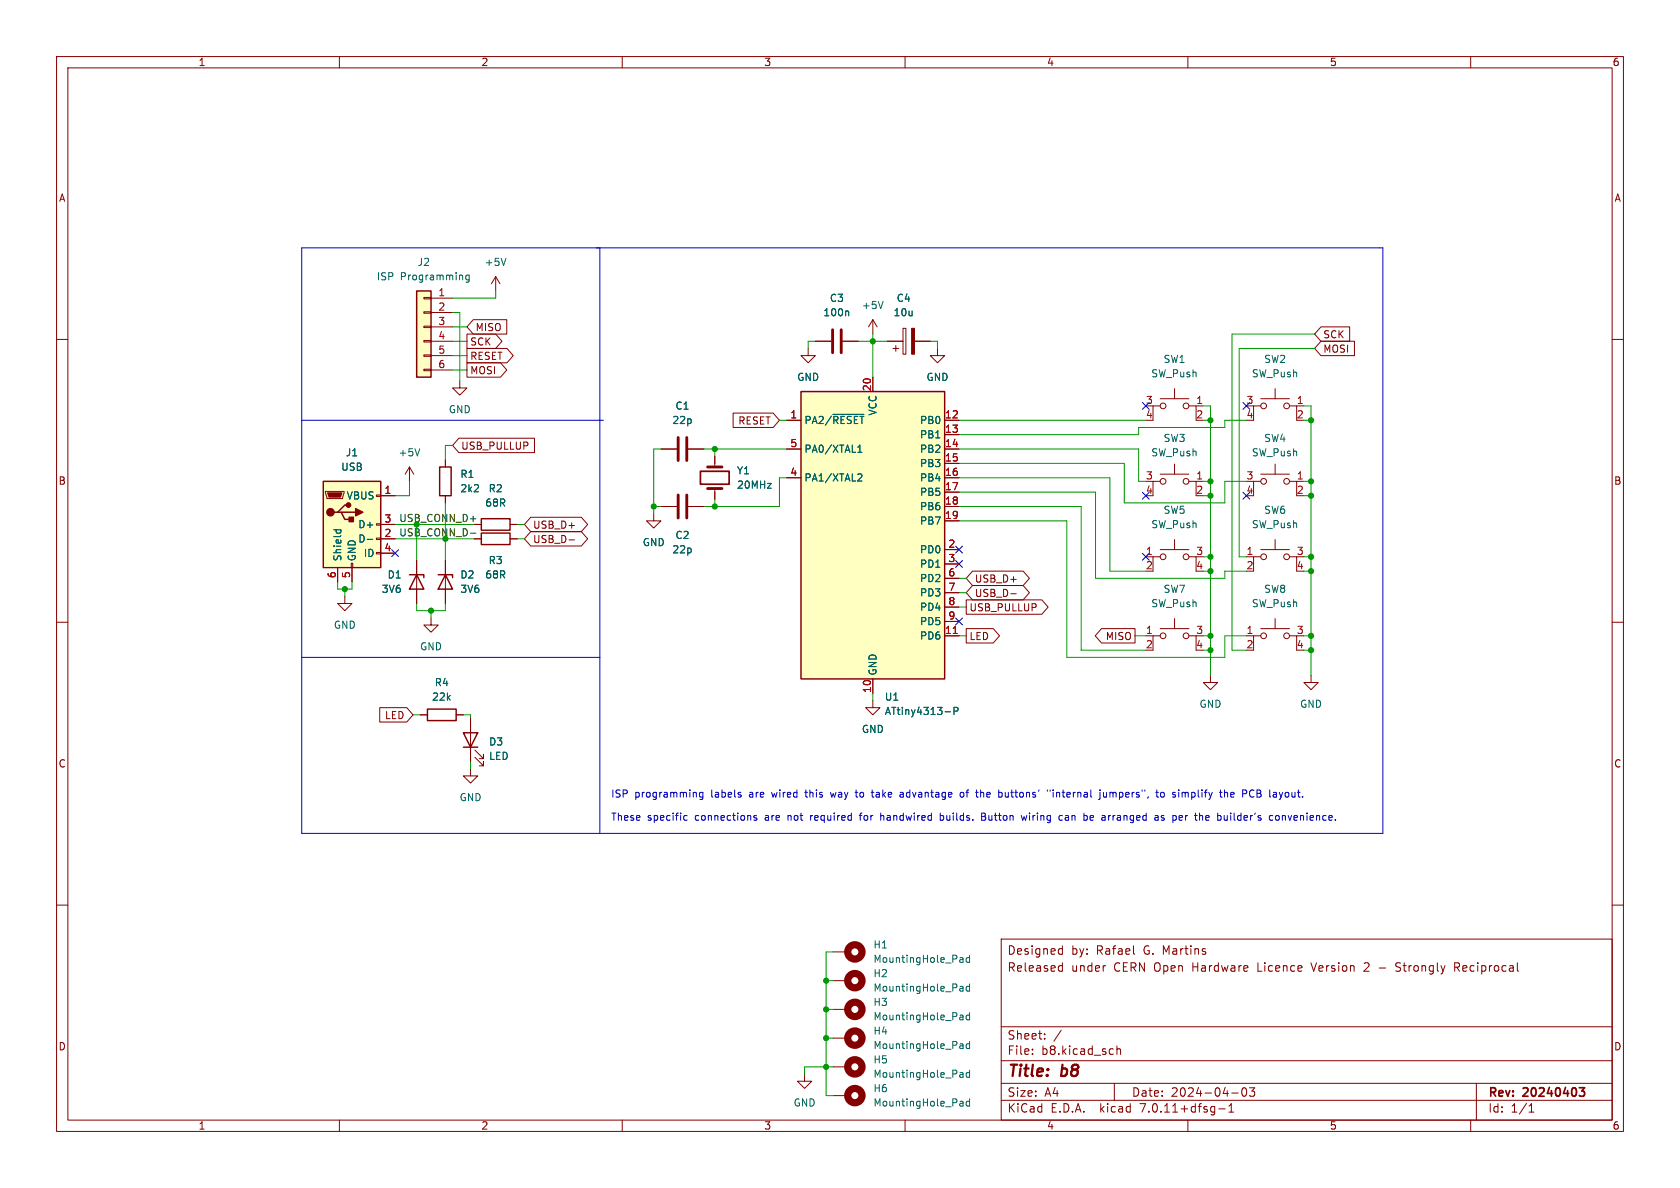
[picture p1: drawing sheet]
<svg xmlns="http://www.w3.org/2000/svg" width="297mm" height="210mm" viewBox="0 0 297 210" stroke-linecap="round" stroke-linejoin="round" font-family="sans-serif">
<g fill="none" stroke="#840000" stroke-width=".18">
<path d="M10 10h277v190h-277zM12 12h273v186h-273zM60 10v2M110 10v2M160 10v2M210 10v2M260 10v2M10 60h2M74.9 57.7h1.3v.2h-1.3zM74.9 55.1h1.3v.3h-1.3zM74.9 52.6h1.3v.2h-1.3zM76.2 52.7h3.8"/>
<path d="M76.2 55.2h3.8M76.2 57.8h3.8M82.5 59.1h5.1l1.1 1.2-1.1 1.3h-5.1zM83.7 56.5h5.9v2.6h-5.9l-1.2-1.3zM87.6 48.9l-.7 1.3M87.6 48.9v2.5M87.6 48.9l.8 1.3M154.3 56.5l-.8 1.3M154.3 56.5v2.6M154.3 56.5l.8 1.3M159.6 58h.5v4.6h-.5zM233.5 57.8h5.1v2.5h-5.1l-1.1-1.2z"/>
<path d="M285 60h2M74.9 65.3h1.3v.2h-1.3zM74.9 62.7h1.3v.3h-1.3zM74.9 60.2h1.3v.3h-1.3zM76.2 60.3h3.8M76.2 62.9h3.8M76.2 65.4h3.8M81.1 77.5h13.4v2.5h-13.4l-1.1-1.3zM81.3 67.3v1.3h1.2l-1.2 1.3-1.3-1.3h1.3M82.5 64.1h6l1.1 1.3-1.1 1.3h-6zM82.5 61.6h7.1l1.1 1.3-1.1 1.2h-7.1zM116.8 79.4h2.8"/>
<path d="M121.7 79.4h2.8M129.6 73h7.1l1.1 1.3-1.1 1.3h-7.1zM139.1 74.3h2.5M139.1 79.4h2.5M142.9 61.6v1.3h1.2l-1.2 1.2-1.3-1.2h1.3M144.1 60.3h2.8M149 60.3h2.8M154.3 66.7v2.5M156.8 60.3h2.8M157.9 61.6h1M158.4 61.1v1M161.7 60.3h2.8"/>
<path d="M165.7 61.6v1.3h1.3l-1.3 1.2-1.2-1.2h1.2M167 74.3h2.5M167 76.8h2.5M167 79.4h2.5M205.1 71.8h-1.3v2.5M205.1 70.5h5.1M207.6 68.7v1.8M210.2 71.8h1.3v2.5M211.5 71.8h1.2M222.9 71.8h-1.3v2.5M222.9 70.5h5.1M225.4 68.7v1.8"/>
<path d="M228 71.8h1.2v2.5M229.2 71.8h1.3M233.5 60.3h6v2.6h-6l-1.1-1.3zM57.5 86.9h3.3v.2l-.2 1h-2.8zM62.1 99.6h.3v.7h-.3zM66.5 97.7h.8v.2h-.8zM66.5 95.1h.8v.3h-.8zM66.5 92.6h.8v.2h-.8zM66.5 87.5h.8v.3h-.8zM67.3 95.3h2.5M67.3 92.7h2.5M67.3 87.6h2.5"/>
<path d="M67.3 97.8h2.5M72.4 82.6l-.8 1.2M72.4 82.6v2.5M72.4 82.6l.8 1.2M73.7 99.1v7.6M78.7 81.3v1.3M78.7 87.6v1.3M78.7 99.1v7.6M83.8 95.3h1.3M83.8 92.7h1.3M90.2 95.3h1.2M90.2 92.7h1.2"/>
<path d="M93.8 91.4h9l1.1 1.3-1.1 1.3h-9l-1.1-1.3zM93.8 94h9l1.1 1.3-1.1 1.2h-9l-1.1-1.2zM100.6 95.4h1M115.6 90.8v1.3h1.2l-1.2 1.2-1.3-1.2h1.3M116.8 89.5h2.8M121.7 89.5h2.8M126.4 80.6v2M126.4 86.4v1.9M139.1 84.5h2.5M167 81.9h2.5M167 84.5h2.5M167 87h2.5"/>
<path d="M167 89.5h2.5M167 92.1h2.5M167 97.2h2.5M167 99.7h2.5M202.6 98.4h1.2M205.1 85.1h-1.3v2.5M205.1 98.4h-1.3v2.6M205.1 83.8h5.1M205.1 97.2h5.1M207.6 82v1.8M207.6 95.4v1.8M210.2 85.1h1.3v2.5"/>
<path d="M210.2 98.4h1.3v2.6M211.5 85.1h1.2M220.3 98.4h1.3M222.9 85.1h-1.3v2.5M222.9 98.4h-1.3v2.6M222.9 83.8h5.1M222.9 97.2h5.1M225.4 82v1.8M225.4 95.4v1.8M228 85.1h1.2v2.5M228 98.4h1.2v2.6M229.2 85.1h1.3"/>
<path d="M10 110h2M59.7 100.3v2.6M61 105.4v1.3h1.2l-1.2 1.3-1.3-1.3h1.3M62.2 100.3v2.6M76.2 109.2v1.3h1.3l-1.3 1.3-1.3-1.3h1.3M167 112.4h2.5M167 102.2h2.5M167 104.8h2.5M167 107.3h2.5M167 109.9h2.5M170.8 111.1h4.8l1.1 1.3-1.1 1.3h-4.8zM170.8 106h13.4l1.1 1.3-1.1 1.3h-13.4z"/>
<path d="M171.9 103.5h9l1.1 1.3-1.1 1.2h-9l-1.1-1.2zM171.9 101h9l1.1 1.2-1.1 1.3h-9l-1.1-1.3zM178.7 105h1M194.7 111.1h6v2.6h-6l-1.1-1.3zM202.6 112.4h1.2M205.1 112.4h-1.3v2.5M205.1 111.1h5.1M207.6 109.3v1.8M210.2 112.4h1.3v2.5M214 119.4v1.3h1.3l-1.3 1.2-1.3-1.2h1.3M220.3 112.4h1.3M222.9 112.4h-1.3v2.5"/>
<path d="M222.9 111.1h5.1M225.4 109.3v1.8M228 112.4h1.2v2.5M231.8 119.4v1.3h1.2l-1.2 1.2-1.3-1.2h1.3M285 110h2M67.1 125.1h4.8l1.1 1.3-1.1 1.2h-4.8zM74.3 126.4h1.3M80.6 126.4h1.3M83.2 135.9v1.3h1.3l-1.3 1.2-1.3-1.2h1.3M83.2 127v7.6M83.9 133.9l1.6 1.5v-.8v.8h-.8M83.9 132.6l1.6 1.5v-.7v.7h-.8"/>
<path d="M154.3 123.8v1.3h1.3l-1.3 1.3-1.3-1.3h1.3M154.3 120v2.6M10 160h2M285 160h2M147.3 168.3h2.6M147.3 178.4h2.6M147.3 173.4h2.6M177 166h108v32h-108zM187.4 170.7l.4 .1M187.4 167.7l.4 .1M187.8 167.2v1.5M187.8 170.2v1.5"/>
<path d="M187.8 171.6l-.4 .1M187.8 168.6l-.4 .1M195.3 170.7h.2M200.5 168.6l.1 .1M231.7 170.2l.5 1.5M241.2 170.3h.1M242 170.8l-.9 .9h.9M243.8 171.1h1.2M246.7 171.6l.6 .1M247.4 170.2h-.4l-.3 .3 .2 .3 .4 .2M257.2 171h.5M257.5 171l.5 .7"/>
<path d="M257.7 170.2h-.5v1.5M60 198v2M110 198v2M142.2 189.9v1.2h1.3l-1.3 1.3-1.2-1.3h1.2M147.3 188.6h2.6M147.3 183.5h2.6M147.3 193.7h2.6M160 198v2M177 194.5h108M177 191.5h108M177 187.5h108M177 181.5h108"/>
<path d="M182.5 186.3v.1M182.5 185.5v.1M184.7 183.6v.1M184.7 182.8v.1M187.6 182.1l-1.3 2M197 191.5v3M197.5 184.9v1.5M197.5 185.5l.2-.1 .3 .1 .1 .9M210 198v2M215.5 196h1.1M217.2 196.6h.9M217.2 195.5l.5-.4v1.5"/>
<path d="M217.7 193.2h1.2M219.7 192.4l.2-.1a.81 .81 0 0 1 .6 .6 .81 .81 0 0 1-.3 .8l-.2 .1a.81 .81 0 0 1-.3-1.4zM220.9 192.3h.9l-.5 .6 .4 .1v.7l-.2 .1h-.4l-.2-.1M260 198v2M261 191.5v6.5M270.3 196.6h.9M270.3 195.5l.4-.4v1.5"/>
<circle cx="205.6" cy="71.8" r=".51"/>
<circle cx="209.7" cy="71.8" r=".51"/>
<circle cx="223.4" cy="71.8" r=".51"/>
<circle cx="227.5" cy="71.8" r=".51"/>
<circle cx="205.6" cy="85.1" r=".51"/>
<circle cx="205.6" cy="98.4" r=".51"/>
<circle cx="209.7" cy="98.4" r=".51"/>
<circle cx="209.7" cy="85.1" r=".51"/>
<circle cx="223.4" cy="98.4" r=".51"/>
<circle cx="223.4" cy="85.1" r=".51"/>
<circle cx="227.5" cy="85.1" r=".51"/>
<circle cx="227.5" cy="98.4" r=".51"/>
<circle cx="205.6" cy="112.4" r=".51"/>
<circle cx="209.7" cy="112.4" r=".51"/>
<circle cx="223.4" cy="112.4" r=".51"/>
<circle cx="227.5" cy="112.4" r=".51"/>
</g>
<path d="M123.8 83.3h5.1v2.3h-5.1zM279.2 192.3h.9l-.5 .6 .5 .1v.6l-.3 .2-.5-.1" fill="none" stroke="#840000" stroke-width=".3"/>
<g fill="none" stroke="#840000" stroke-width=".25">
<path d="M73.7 51.4h2.5v15.3h-2.5zM141.6 69.2h25.4v50.8h-25.4zM57.1 85.1h10.2v15.2h-10.2zM59.7 90.6h.6l.7 1.2h1.2M60.3 90.6h2.6M61.6 89.3h-.6l-1.3 1.3h-.6M77.7 82.6h2.1v5h-2.1zM85.1 94.2h5.1v2.1h-5.1zM85.1 91.7h5.1v2h-5.1zM72.4 101.6h2.5v.5M73.7 101.6l1.2 2.5h-2.5zM77.5 101.6h2.5v.5"/>
<path d="M78.7 101.6l1.3 2.5h-2.5zM75.6 125.3h5v2.1h-5zM81.9 129.5h2.6l-1.3 2.6zM81.9 132.1h2.6"/>
</g>
<g fill="none" stroke="#840000" stroke-width="1.3">
<circle cx="151.1" cy="178.4" r="1.27"/>
<circle cx="151.1" cy="168.3" r="1.27"/>
<circle cx="151.1" cy="173.4" r="1.27"/>
<circle cx="151.1" cy="188.6" r="1.27"/>
<circle cx="151.1" cy="193.7" r="1.27"/>
<circle cx="151.1" cy="183.5" r="1.27"/>
</g>
<g fill="none" stroke="#006464" stroke-width=".18">
<path d="M82.9 48.6v1.1l-.2 .2-.3-.1M82.9 48.7l-.3-.1-.3 .3 .2 .5h.4M89.4 45.7l-.4 1.2M149.9 55l.1 .2v.6M156.1 53.3l-.4 1.3M74.2 79.3l-.4 1.3M147.2 73.3h5.5M151.6 80h.8M151.6 79l.4-.3v1.3M59 93.7h1.3M59.5 93.7l-.1 .3M60.2 93.7l.1 .3"/>
<path d="M64.9 95.3h1M151.8 83.8h.5l.1 .3-.8 .9h.8M167.1 125.8h.9M168.7 125.7l.6-.1 .1-.1-.1-.3-.6-.2v1.3M169.8 169.3h.3l.2 .2v.6M169.8 174.4h.3l.2 .1v.7M169.8 179.4h.3l.2 .2v.7M170.3 170.1h-.5M170.3 169.6h-.5M170.3 179.7l-.5 .1M170.3 175.1l-.5 .1M170.3 174.7h-.5"/>
<path d="M171.4 169.3h-.4l-.2 .2 .1 .6h.5M171.4 168.9v1.2M171.4 173.9v1.3M171.4 179v1.3M171.4 174.4h-.4l-.2 .2 .1 .5h.5M171.4 179.5l-.4-.1-.2 .3 .1 .5h.5M169.8 184.5h.3l.2 .2v.7M169.8 189.6l.4 .1 .1 .7M169.8 194.7h.4l.1 .8M170.3 190.4h-.5M170.3 189.9l-.5 .1M170.3 185.3l-.5 .1"/>
<path d="M170.3 184.8l-.5 .1M170.3 180.2l-.5 .1M170.3 195.5h-.5M170.3 195h-.5M171.4 184.1v1.3M171.4 189.2v1.2M171.4 194.3v1.2M171.4 184.6l-.4-.1-.2 .3 .1 .5h.5M171.4 189.7l-.4-.1-.2 .2 .1 .6h.5M171.4 194.7h-.4l-.2 .2 .1 .6h.5"/>
</g>
<g fill="#ffffc2" stroke="#ffffc2" stroke-width=".18">
<path d="M141.6 69.2h25.4v50.8h-25.4z"/>
<path d="M73.7 51.4h2.5v15.3h-2.5z"/>
<path d="M57.1 85.1h10.2v15.2h-10.2z"/>
</g>
<path d="M168.5 112h.7" fill="none" stroke="#a90000" stroke-width=".18"/>
<g fill="#840000" stroke="#840000" stroke-width=".18">
<path d="M161.2 58h.5v4.6h-.5z"/>
<path d="M57.9 87.1h2.6l-.3 .8h-2z"/>
</g>
<path d="M147.2 58.3v4.1M148.7 58.3v4.1M119.9 77.3v4.1M121.4 77.3v4.1M119.9 87.5v4.1M121.4 87.5v4.1M125.1 86.4h2.5M125.1 82.6h2.5" fill="none" stroke="#840000" stroke-width=".51"/>
<g fill="#840000" stroke="#840000" stroke-width=".25">
<path d="M62.9 89.9l1.2 .7-1.2 .6z"/>
<path d="M61.7 91.4h.8v.8h-.8z"/>
<circle cx="58.4" cy="90.6" r=".63"/>
<circle cx="61.6" cy="89.3" r=".38"/>
</g>
<path d="M83.2 94.3h.9" fill="none" stroke="#0f0f0f" stroke-width=".18"/>
<g fill="none" stroke="#0000c2" stroke-width=".18">
<path d="M53.3 43.8h191.2v103.5h-191.2zM106 43.8v103.5M53.3 74.3h53.4M53.3 116.2h52.7M142.5 139.6v1.3M185.6 139.6v.3M186.2 139.6v.2M194.5 139.6v.2M222.7 139.6h-.5v1.3h.5M120.9 144.9l.2 .1 .4-.1M121.5 144.2h-.4l-.2 .1M124.3 140.1v1l-.3 .2h-.3"/>
<path d="M124.3 140.1h-.4l-.2 .2 .1 .6h.5M131 140.5v.4M133.8 144.2h-.3l-.2 .1v.2l.5 .1v.3h-.5M142.3 140.1h.5M143.3 144.2v.8M143.5 144.2l-.2 .2M146.8 140.1l.3 .8 .2-.6M151.2 140.1h.5M151.4 140.9h.3M151.9 144.2h.5M152.4 143.7l-.3 .2v1.1M154 140.1h.5"/>
<path d="M154.4 140.9h.1M155.7 144.3l.4-.1 .1 .1M155.7 143.7v1.3M159.3 140.1h.3l.1 .8M159.7 140.9h-.4M159.7 140.4h-.4M166.2 144.2h.4l.2 .2-.1 .5h-.5M166.2 143.7v1.3M169.8 140.2l.2-.1 .3 .1 .1 .5-.1 .2h-.3l-.2-.1zM170.8 140.1h.4M173.4 140.1h.3l.2 .1M173.5 143.7h.5l.2 .3-.2 .3 .2 .2 .1 .3-.3 .2h-.5z"/>
<path d="M173.5 144.3h.5M177.7 140.1l.1 .8h.4M180.6 144.2l.2 .8 .2-.6 .3 .6 .2-.8M186.2 140.1v.8M186.8 140.1v.8M187 140.1l-.2 .1M187.3 144.9h.5M187.3 144.2h.5M188.7 144.2h-.3M188.8 144.5h-.3l-.2 .2 .1 .2 .4 .1M193.3 144.2h-.4l-.2 .1 .1 .6h.5M193.3 144.5l-.6 .1"/>
<path d="M194.5 140.1v1.1l-.2 .1M195.1 140.1v.8h.3l.2-.1M195.6 140.1v.8M196.2 140.1v.8M196.3 140.1l-.1 .1M196.3 144.2h-.2M204.3 140.1h.5M204.6 144.2l.2 .1v.7M204.7 140.9h.1M204.8 144.9l-.2 .1M204.8 144.5h-.2M205.3 140.1h.3l.2 .2v.4l-.2 .2h-.3l-.1-.2z"/>
<path d="M205.8 144.2h-.3l-.2 .1 .1 .2 .4 .1v.3h-.5M209.2 140.1l.3 .1M209.5 140.2v.7M209.7 140.1l-.2 .1M213.2 144.8l.1 .2 .4-.1M213.7 144.2h-.4l-.1 .1M213.8 144.5l-.6 .1M216.7 140.1l.3 .1v.7M217.6 140.5l.6-.1-.1-.3h-.3l-.2 .1v.7h.5M217.6 143.7v.2M217.6 144.2v.8M222.2 140.2h.5"/>
<path d="M225.6 144.3l.1-.1 .4 .1 .1 .5-.2 .1-.3 .1-.1-.1zM226.7 144.2v.8M227.2 144.2h-.3l-.2 .1M227.4 140.1l-.2 .2v.4l.2 .2"/>
</g>
<g fill="none" stroke="#009600" stroke-width=".18">
<path d="M80 55.2h1.3v12.1M80 57.8h2.5M87.6 51.4v1.3h-7.6M154.3 59.1v7.6M232.4 59.1h-14.6v55.8h2.5M80 78.7h-1.3v2.6M80 65.4h2.5M80 62.9h2.5M80 60.3h2.5M116.8 79.4h-1.2v11.4M124.5 79.4h14.6M126.4 79.4v1.2"/>
<path d="M137.8 74.3h1.3M144.1 60.3h-1.2v1.3M151.8 60.3h5M164.5 60.3h1.2v1.3M169.5 79.4h31.8v5.7h1.3M169.5 74.3h33.1M212.7 71.8h1.3v47.6M212.7 74.3h1.3M220.3 74.3h-3.8v1.3h-15.2v1.2h-31.8M230.5 71.8h1.3v47.6M230.5 74.3h1.3M232.4 61.6h-13.3v36.8h1.2"/>
<path d="M69.8 92.7h14M69.8 95.3h14M72.4 85.1v2.5h-2.6M73.7 92.7v6.4M78.7 88.9v10.2M91.4 92.7h1.3M91.4 95.3h1.3M115.6 89.5h1.2M126.4 88.3v1.2M139.1 84.5h-1.3v5h-13.3M169.5 89.5h21.6v25.4h11.5M169.5 84.5h26.7v16.5h6.4"/>
<path d="M169.5 87h24.2v15.2h22.8v-1.2h3.8M169.5 92.1h19.1v24.1h27.9v-3.8h3.8M169.5 81.9h29.3v7h17.7v-3.8h3.8M212.7 98.4h1.3M212.7 87.6h1.3M212.7 85.1h1.3M230.5 98.4h1.3M230.5 87.6h1.3M230.5 85.1h1.3M59.7 102.9v1.2h2.5v-1.2M61 104.1v1.3M73.7 106.7v1.3h5v-1.3"/>
<path d="M76.2 108v1.2M169.5 112.4h1.3M169.5 104.8h1.3M169.5 102.2h1.3M169.5 107.3h1.3M200.7 112.4h1.9M212.7 114.9h1.3M212.7 101h1.3M212.7 112.4h1.3M230.5 114.9h1.3M230.5 101h1.3M230.5 112.4h1.3"/>
<path d="M73 126.4h1.3M81.9 126.4h1.3v.6M83.2 134.6v1.3M154.3 122.6v1.2M146 173.4h1.3M146 178.4h1.3M147.3 168.3h-1.3v25.4h1.3M146 183.5h1.3M147.3 188.6h-5.1v1.3"/>
</g>
<g fill="none" stroke="#000084" stroke-width=".18">
<path d="M202 71.1l1.2 1.3M203.2 71.1l-1.2 1.3M219.7 71.1l1.3 1.3M221 71.1l-1.3 1.3M69.2 97.2l1.3 1.2M70.5 97.2l-1.3 1.2M168.9 96.5l1.3 1.3M168.9 99.1l1.3 1.2M170.2 96.5l-1.3 1.3M170.2 99.1l-1.3 1.2M202 97.8l1.2 1.2M202 87l1.2 1.2"/>
<path d="M203.2 97.8l-1.2 1.2M203.2 87l-1.2 1.2M219.7 87l1.3 1.2M221 87l-1.3 1.2M168.9 109.2l1.3 1.3M170.2 109.2l-1.3 1.3"/>
</g>
<g fill="#009600" stroke="#009600" stroke-width=".18">
<circle cx="231.8" cy="112.4" r=".46"/>
<circle cx="231.8" cy="114.9" r=".46"/>
<circle cx="231.8" cy="98.4" r=".46"/>
<circle cx="231.8" cy="101" r=".46"/>
<circle cx="214" cy="114.9" r=".46"/>
<circle cx="214" cy="112.4" r=".46"/>
<circle cx="146" cy="188.6" r=".46"/>
<circle cx="146" cy="178.4" r=".46"/>
<circle cx="146" cy="183.5" r=".46"/>
<circle cx="146" cy="173.4" r=".46"/>
<circle cx="214" cy="85.1" r=".46"/>
<circle cx="214" cy="74.3" r=".46"/>
<circle cx="214" cy="101" r=".46"/>
<circle cx="214" cy="98.4" r=".46"/>
<circle cx="214" cy="87.6" r=".46"/>
<circle cx="231.8" cy="85.1" r=".46"/>
<circle cx="231.8" cy="87.6" r=".46"/>
<circle cx="231.8" cy="74.3" r=".46"/>
<circle cx="76.2" cy="108" r=".46"/>
<circle cx="115.6" cy="89.5" r=".46"/>
<circle cx="61" cy="104.1" r=".46"/>
<circle cx="126.4" cy="79.4" r=".46"/>
<circle cx="126.4" cy="89.5" r=".46"/>
<circle cx="154.3" cy="60.3" r=".46"/>
</g>
<g font-size="2.8" fill="#840000">
<text x="178" y="190.9">Title:</text>
<text x="187.7" y="190.9">b8</text>
</g>
<g font-size="2.1" fill="#840000">
<text x="178" y="172">Released</text>
<text x="178" y="169">Designed</text>
<text x="189.4" y="172">under</text>
<text x="189.4" y="169">by:</text>
<text x="193.9" y="169">Rafael</text>
<text x="197" y="172">CERN Open</text>
<text x="202.3" y="169">G. Martins</text>
<text x="211.1" y="172">Hardware</text>
<text x="222.7" y="172">Licence</text>
<text x="232.4" y="172">Version</text>
<text x="241.9" y="172">2</text>
<text x="247.8" y="172">Strongly</text>
<text x="258.3" y="172">Reciprocal</text>
<text x="178" y="184">Sheet:</text>
<text x="178" y="186.7">File:</text>
<text x="184.1" y="186.7">b8.kicad_sch</text>
<text x="178" y="196.9">KiCad</text>
<text x="178" y="194.1">Size:</text>
<text x="184.7" y="194.1">A4</text>
<text x="185.7" y="196.9">E.D.A.</text>
<text x="194.6" y="196.9">kicad</text>
<text x="200" y="194.1">Date:</text>
<text x="201.8" y="196.9">7.0.11+dfsg-1</text>
<text x="207" y="194.1">2024-04-03</text>
<text x="263" y="194.3">Rev:</text>
<text x="263" y="196.9">Id:</text>
<text x="267.1" y="196.9">1/1</text>
<text x="269.4" y="194.3">20240403</text>
</g>
<g font-size="1.8" fill="#840000">
<text x="35" y="11.9">1</text>
<text x="85" y="11.9">2</text>
<text x="135" y="11.9">3</text>
<text x="185" y="11.9">4</text>
<text x="235" y="11.9">5</text>
<text x="285" y="11.9">6</text>
<text x="10.3" y="35.9">A</text>
<text x="285.3" y="35.9">A</text>
<text x="84" y="58.7">MISO</text>
<text x="83" y="63.8">RESET</text>
<text x="83" y="61.3">SCK</text>
<text x="233.8" y="62.5">MOSI</text>
<text x="233.8" y="60">SCK</text>
<text x="83" y="66.4">MOSI</text>
<text x="130.4" y="75.2">RESET</text>
<text x="81.4" y="79.7">USB_PULLUP</text>
<text x="10.3" y="85.9">B</text>
<text x="285.3" y="85.9">B</text>
<text x="94.1" y="93.7">USB_D+</text>
<text x="94.1" y="96.2">USB_D-</text>
<text x="172.2" y="105.7">USB_D-</text>
<text x="172.2" y="103.2">USB_D+</text>
<text x="171.3" y="113.3">LED</text>
<text x="171.3" y="108.3">USB_PULLUP</text>
<text x="195.4" y="113.3">MISO</text>
<text x="67.9" y="127.3">LED</text>
<text x="10.3" y="135.9">C</text>
<text x="285.3" y="135.9">C</text>
<text x="10.3" y="185.9">D</text>
<text x="285.3" y="185.9">D</text>
<text x="35" y="199.9">1</text>
<text x="85" y="199.9">2</text>
<text x="135" y="199.9">3</text>
<text x="185" y="199.9">4</text>
<text x="235" y="199.9">5</text>
<text x="285" y="199.9">6</text>
</g>
<g font-size="1.8" fill="#006464">
<text x="73.7" y="47.2">J2</text>
<text x="85.6" y="47.2">+5V</text>
<text x="66.5" y="49.8">ISP</text>
<text x="70.8" y="49.8">Programming</text>
<text x="146.6" y="53.6">C3</text>
<text x="158.4" y="53.6">C4</text>
<text x="145.5" y="56.1">100n</text>
<text x="152.3" y="54.8">+5V</text>
<text x="157.9" y="56.1">10u</text>
<text x="205.6" y="64.4">SW1</text>
<text x="223.4" y="64.4">SW2</text>
<text x="140.8" y="67.5">GND</text>
<text x="163.7" y="67.5">GND</text>
<text x="203.4" y="66.9">SW_Push</text>
<text x="221.2" y="66.9">SW_Push</text>
<text x="79.2" y="73.3">GND</text>
<text x="118.8" y="75.2">22p</text>
<text x="119.3" y="72.6">C1</text>
<text x="142.1" y="75.2">PA2/~{RESET}</text>
<text x="155.2" y="73.6" transform="rotate(-90 155.2 73.6)">VCC</text>
<text x="162.5" y="75.2">PB0</text>
<text x="162.5" y="77.7">PB1</text>
<text x="60.2" y="83.4">USB</text>
<text x="61" y="80.9">J1</text>
<text x="70.4" y="80.9">+5V</text>
<text x="142.1" y="80.2">PA0/XTAL1</text>
<text x="162.5" y="80.2">PB2</text>
<text x="162.5" y="82.8">PB3</text>
<text x="203.4" y="80.9">SW_Push</text>
<text x="205.6" y="78.3">SW3</text>
<text x="221.2" y="80.9">SW_Push</text>
<text x="223.4" y="78.3">SW4</text>
<text x="61.2" y="88.5">VBUS</text>
<text x="81.3" y="84.7">R1</text>
<text x="81.3" y="87.2">2k2</text>
<text x="85.7" y="89.8">68R</text>
<text x="86.3" y="87.2">R2</text>
<text x="130.2" y="84">Y1</text>
<text x="130.2" y="86.6">20MHz</text>
<text x="142.1" y="85.3">PA1/XTAL2</text>
<text x="162.5" y="85.3">PB4</text>
<text x="162.5" y="87.9">PB5</text>
<text x="63.2" y="93.6">D+</text>
<text x="119.3" y="95.5">C2</text>
<text x="162.5" y="90.4">PB6</text>
<text x="162.5" y="92.9">PB7</text>
<text x="203.4" y="93.6">SW_Push</text>
<text x="205.6" y="91">SW5</text>
<text x="221.2" y="93.6">SW_Push</text>
<text x="223.4" y="91">SW6</text>
<text x="60.6" y="99.3" transform="rotate(-90 60.6 99.3)">Shield</text>
<text x="63.1" y="99.3" transform="rotate(-90 63.1 99.3)">GND</text>
<text x="63.2" y="96.1">D-</text>
<text x="64.2" y="98.7">ID</text>
<text x="86.3" y="99.9">R3</text>
<text x="113.5" y="96.7">GND</text>
<text x="118.8" y="98">22p</text>
<text x="162.5" y="98">PD0</text>
<text x="162.5" y="100.6">PD1</text>
<text x="67.4" y="105">3V6</text>
<text x="68.4" y="102.5">D1</text>
<text x="81.3" y="102.5">D2</text>
<text x="81.3" y="105">3V6</text>
<text x="85.7" y="102.5">68R</text>
<text x="162.5" y="103.1">PD2</text>
<text x="162.5" y="105.6">PD3</text>
<text x="203.4" y="107.5">SW_Push</text>
<text x="205.6" y="105">SW7</text>
<text x="221.2" y="107.5">SW_Push</text>
<text x="223.4" y="105">SW8</text>
<text x="58.9" y="111.4">GND</text>
<text x="162.5" y="113.3">PD6</text>
<text x="162.5" y="108.2">PD4</text>
<text x="162.5" y="110.7">PD5</text>
<text x="74.2" y="115.2">GND</text>
<text x="155.2" y="119.5" transform="rotate(-90 155.2 119.5)">GND</text>
<text x="76.3" y="124.1">22k</text>
<text x="76.8" y="121.5">R4</text>
<text x="156.3" y="124.1">U1</text>
<text x="212" y="125.3">GND</text>
<text x="229.7" y="125.3">GND</text>
<text x="86.4" y="132">D3</text>
<text x="152.3" y="129.8">GND</text>
<text x="156.3" y="126.6">ATtiny4313-P</text>
<text x="86.4" y="134.5">LED</text>
<text x="81.1" y="141.8">GND</text>
<text x="154.3" y="167.9">H1</text>
<text x="154.3" y="170.4">MountingHole_Pad</text>
<text x="154.3" y="172.9">H2</text>
<text x="154.3" y="178">H3</text>
<text x="154.3" y="175.5">MountingHole_Pad</text>
<text x="154.3" y="183.1">H4</text>
<text x="154.3" y="185.6">MountingHole_Pad</text>
<text x="154.3" y="180.6">MountingHole_Pad</text>
<text x="154.3" y="188.2">H5</text>
<text x="154.3" y="190.7">MountingHole_Pad</text>
<text x="140.2" y="195.8">GND</text>
<text x="154.3" y="193.3">H6</text>
<text x="154.3" y="195.8">MountingHole_Pad</text>
</g>
<g font-size="1.8" fill="#a90000">
<text x="77.4" y="52.5">1</text>
<text x="77.4" y="55">2</text>
<text x="77.4" y="57.5">3</text>
<text x="77.4" y="60.1">4</text>
<text x="77.4" y="62.6">5</text>
<text x="77.4" y="65.2">6</text>
<text x="154.1" y="69.3" transform="rotate(-90 154.1 69.3)">20</text>
<text x="202.5" y="71.5">3</text>
<text x="211.4" y="71.5">1</text>
<text x="220.3" y="71.5">3</text>
<text x="229.2" y="71.5">1</text>
<text x="139.6" y="74">1</text>
<text x="167" y="74">12</text>
<text x="167" y="76.6">13</text>
<text x="202.5" y="74">4</text>
<text x="211.4" y="74">2</text>
<text x="220.3" y="74">4</text>
<text x="229.2" y="74">2</text>
<text x="139.6" y="79.1">5</text>
<text x="167" y="79.1">14</text>
<text x="167" y="81.7">15</text>
<text x="67.9" y="87.4">1</text>
<text x="139.6" y="84.2">4</text>
<text x="167" y="84.2">16</text>
<text x="167" y="86.7">17</text>
<text x="167" y="89.3">18</text>
<text x="202.5" y="84.8">3</text>
<text x="202.5" y="87.4">4</text>
<text x="211.4" y="84.8">1</text>
<text x="211.4" y="87.4">2</text>
<text x="220.3" y="84.8">3</text>
<text x="220.3" y="87.4">4</text>
<text x="229.2" y="84.8">1</text>
<text x="229.2" y="87.4">2</text>
<text x="67.9" y="95">2</text>
<text x="67.9" y="92.5">3</text>
<text x="167" y="91.8">19</text>
<text x="67.9" y="97.5">4</text>
<text x="167.6" y="96.9">2</text>
<text x="167.6" y="99.4">3</text>
<text x="167.6" y="102">6</text>
<text x="202.5" y="98.2">1</text>
<text x="202.5" y="100.7">2</text>
<text x="211.4" y="98.2">3</text>
<text x="211.4" y="100.7">4</text>
<text x="220.3" y="98.2">1</text>
<text x="220.3" y="100.7">2</text>
<text x="229.2" y="98.2">3</text>
<text x="229.2" y="100.7">4</text>
<text x="59.4" y="102.3" transform="rotate(-90 59.4 102.3)">6</text>
<text x="62" y="102.3" transform="rotate(-90 62 102.3)">5</text>
<text x="167.6" y="104.5">7</text>
<text x="167.6" y="107.1">8</text>
<text x="167" y="112.1">11</text>
<text x="167.6" y="109.6">9</text>
<text x="202.5" y="112.1">1</text>
<text x="211.4" y="112.1">3</text>
<text x="220.3" y="112.1">1</text>
<text x="229.2" y="112.1">3</text>
<text x="202.5" y="114.7">2</text>
<text x="211.4" y="114.7">4</text>
<text x="220.3" y="114.7">2</text>
<text x="229.2" y="114.7">4</text>
<text x="154.1" y="122.6" transform="rotate(-90 154.1 122.6)">10</text>
</g>
<g font-size="1.8" fill="#009600">
<text x="70.5" y="94.9">USB_CONN_D-</text>
<text x="70.5" y="92.4">USB_CONN_D+</text>
</g>
<g font-size="1.8" fill="#0000c2">
<text x="107.9" y="141.1">ISP</text>
<text x="112.2" y="141.1">programming</text>
<text x="125.8" y="141.1">labels</text>
<text x="132.7" y="141.1">are</text>
<text x="136.9" y="141.1">wired</text>
<text x="143.1" y="141.1">this</text>
<text x="147.8" y="141.1">way</text>
<text x="152.4" y="141.1">to</text>
<text x="155.4" y="141.1">take</text>
<text x="160.6" y="141.1">advantage</text>
<text x="171.4" y="141.1">of</text>
<text x="174.5" y="141.1">the</text>
<text x="178.6" y="141.1">buttons'</text>
<text x="187.5" y="141.1">&quot;internal</text>
<text x="196.9" y="141.1">jumpers&quot;,</text>
<text x="207.2" y="141.1">to</text>
<text x="210.2" y="141.1">simplify</text>
<text x="218.8" y="141.1">the</text>
<text x="222.9" y="141.1">PCB</text>
<text x="227.9" y="141.1">layout.</text>
<text x="107.9" y="145.2">These</text>
<text x="114.4" y="145.2">specific</text>
<text x="123" y="145.2">connections</text>
<text x="135.5" y="145.2">are</text>
<text x="139.7" y="145.2">not</text>
<text x="143.9" y="145.2">required</text>
<text x="152.9" y="145.2">for</text>
<text x="156.7" y="145.2">handwired</text>
<text x="167.5" y="145.2">builds.</text>
<text x="175" y="145.2">Button</text>
<text x="182.3" y="145.2">wiring</text>
<text x="189.1" y="145.2">can</text>
<text x="193.7" y="145.2">be</text>
<text x="197.1" y="145.2">arranged</text>
<text x="206.6" y="145.2">as</text>
<text x="210" y="145.2">per</text>
<text x="214.2" y="145.2">the</text>
<text x="218.3" y="145.2">builder's</text>
<text x="227.7" y="145.2">convenience.</text>
</g>
</svg>
